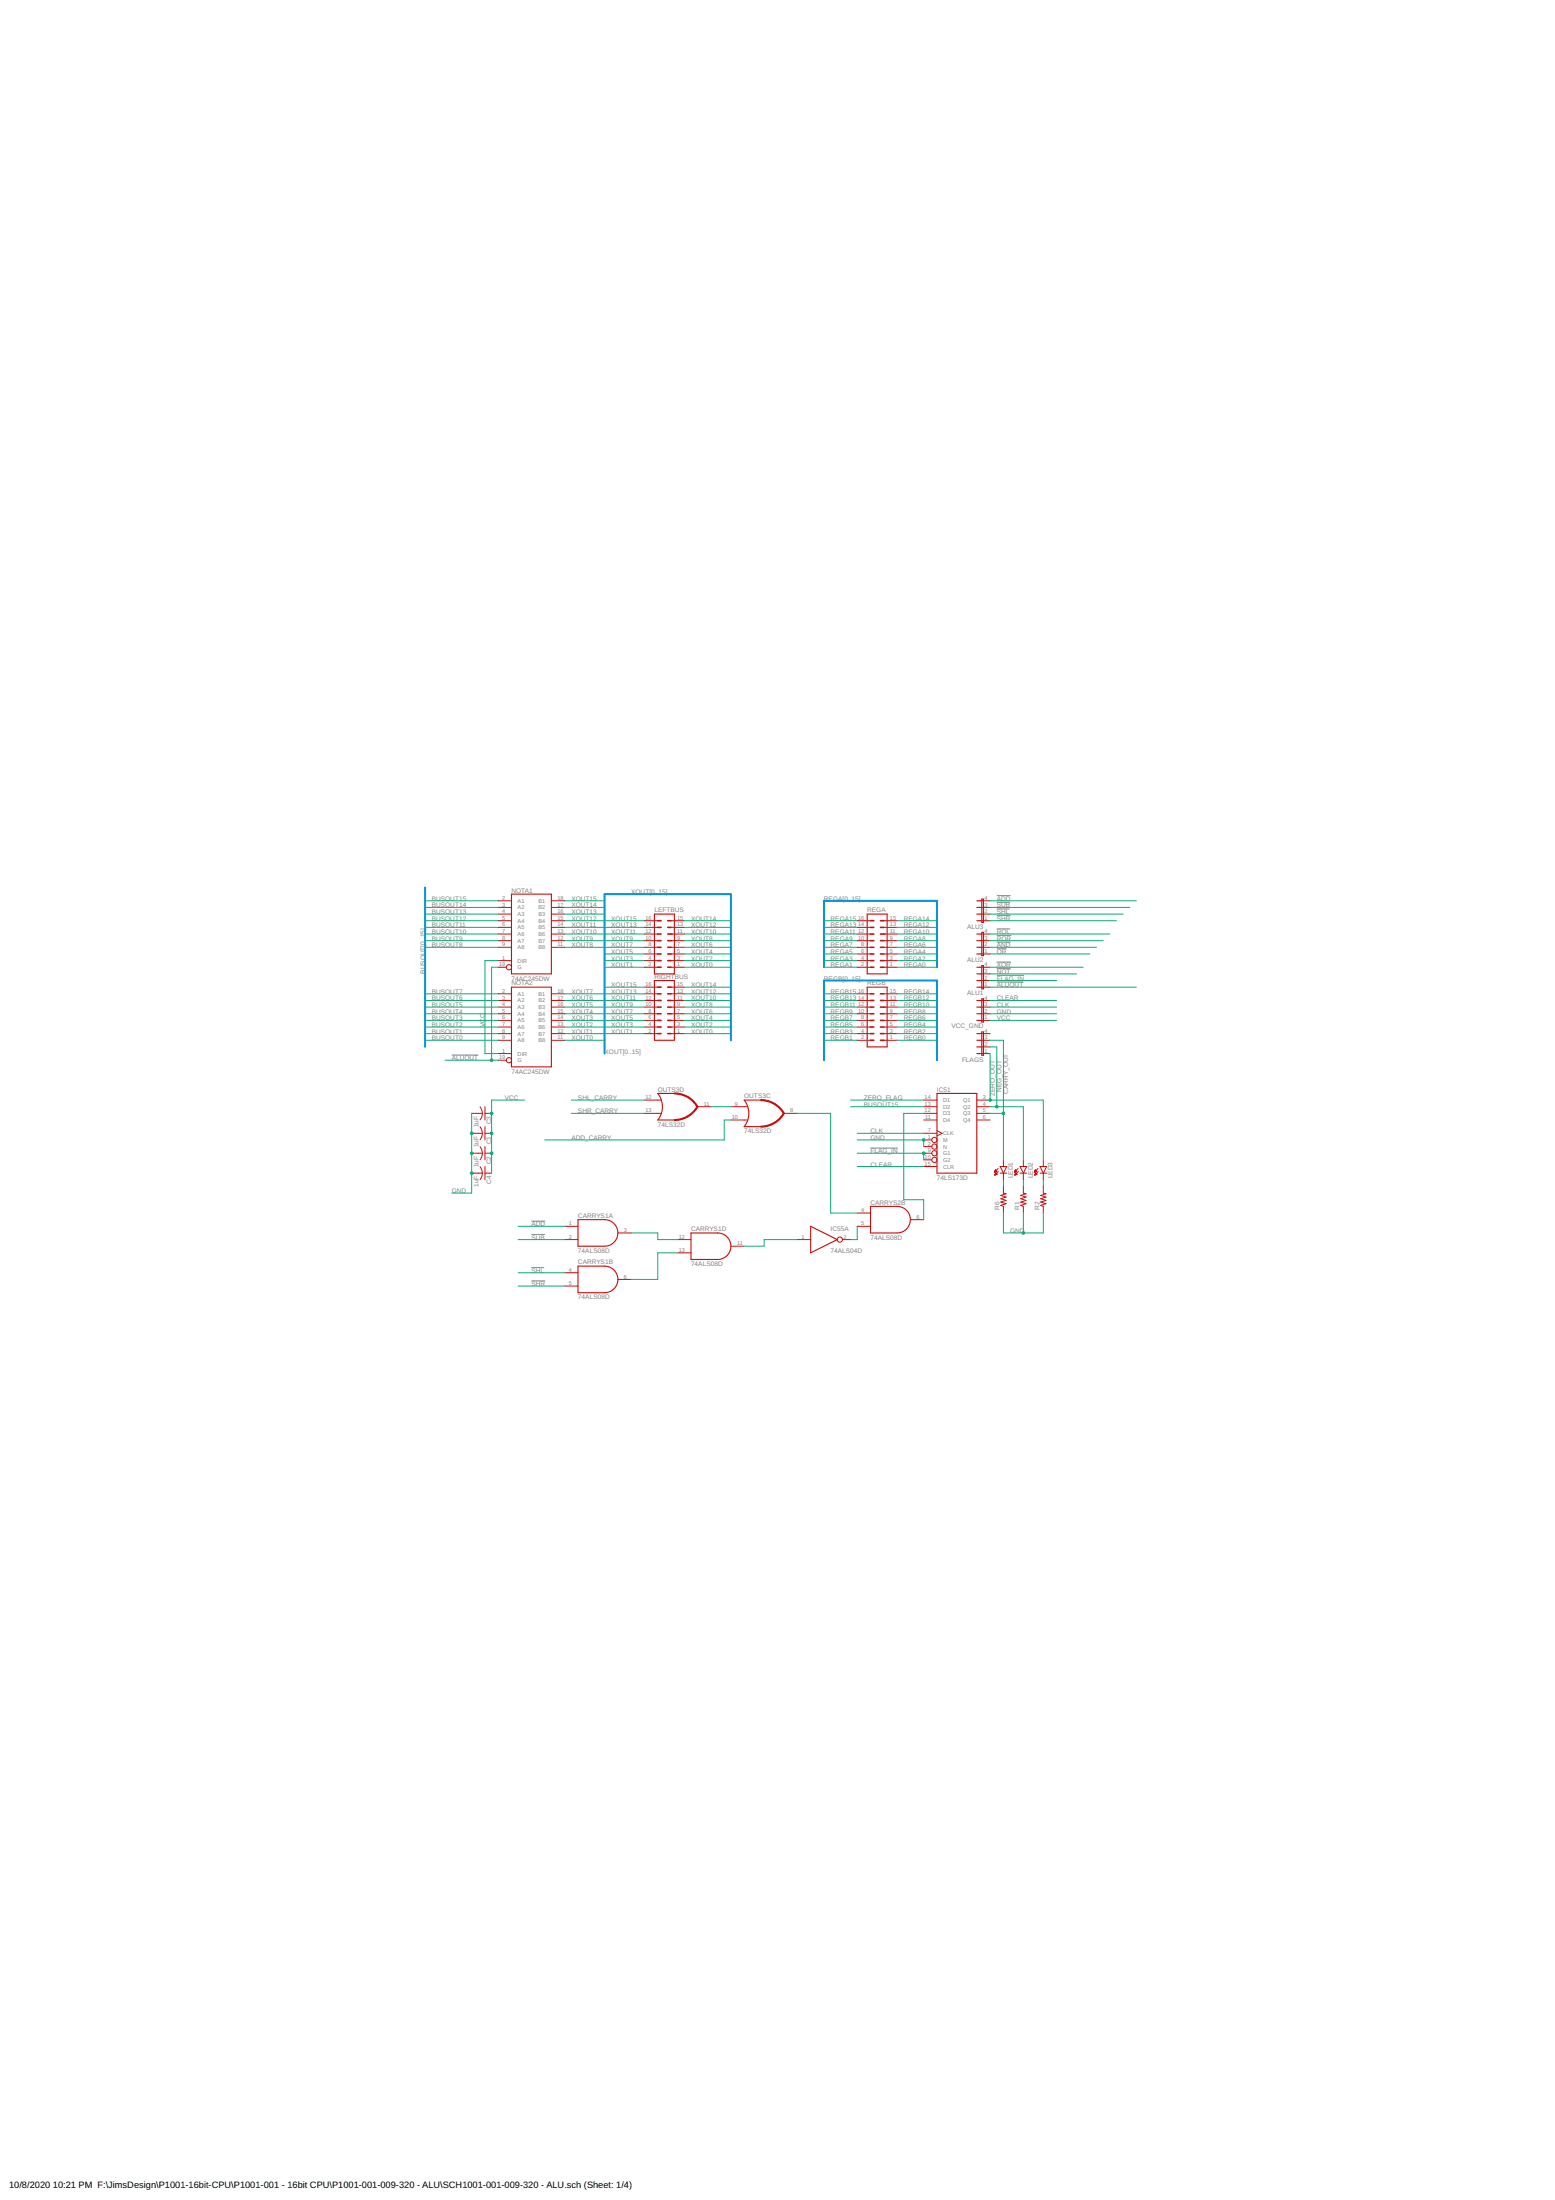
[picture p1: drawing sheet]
<svg xmlns="http://www.w3.org/2000/svg" width="594mm" height="841mm" viewBox="0 0 594 841" stroke-linecap="round" stroke-linejoin="round" font-family="sans-serif">
<g fill="none" stroke="#808080" stroke-width=".38">
<path d="M380.8 342.4h5.3M380.8 344.9h5.2M380.8 347.5h4.9M380.8 350h5.3M380.8 355.1h5.2M380.8 357.6h5.6M380.8 360.2h5.3M380.8 362.7h3.8M380.8 367.8h5.4M380.8 370.3h5.3M380.8 372.9h10.4M380.8 375.4h10.2"/>
<path d="M172.6 403.3h10.1M332.6 438.9h10.4M203 466.8h5.3M203 471.9h5.2M203 484.6h4.9M203 489.7h5.3"/>
</g>
<g fill="none" stroke="#c90d0c" stroke-width=".42">
<path d="M195.4 341.8h15.3v30.5h-15.3zM250 349.4h7.6v22.9h-7.6zM331.3 349.4h7.6v22.9h-7.6zM373.2 349.4h1.3M373.2 346.9h1.3M373.2 352h1.3M373.2 344.4h1.3M373.2 359.6h1.3M373.2 357.1h1.3M375.1 343.7h.6v8.9h-.6zM375.1 356.4h.6v8.9h-.6zM195.4 377.4h15.3v30.4h-15.3z"/>
<path d="M250 374.8h7.6v22.9h-7.6zM331.3 377.4h7.6v22.8h-7.6zM373.2 372.3h1.3M373.2 374.8h1.3M373.2 377.4h1.3M373.2 362.1h1.3M373.2 364.7h1.3M373.2 369.8h1.3M375.1 369.1h.6v8.9h-.6zM373.2 397.7h1.3M373.2 385h1.3M373.2 387.5h1.3"/>
<path d="M373.2 390.1h1.3M373.2 382.5h1.3M373.2 395.1h1.3M375.1 381.8h.6v8.9h-.6zM375.1 394.5h.6v8.9h-.6zM257.6 418h-6.3a8.1 8.1 0 0 1 0 10.2h6.3M358 418h15.2v30.5h-15.2zM373.2 400.2h1.3M373.2 402.8h1.3M290.7 420.5h-6.4a8.1 8.1 0 0 1 0 10.2h6.4M220.8 466.3h10.2a5.1 5.1 0 0 1 5.1 5 5.1 5.1 0 0 1-5.1 5.1h-10.2zM264 471.3h10.2a5.1 5.1 0 0 1 5 5.1 5.1 5.1 0 0 1-5 5.1h-10.2z"/>
<path d="M309.7 468.8l10.2 5.1-10.2 5zM332.6 461.2h10.1a5.1 5.1 0 0 1 5.1 5.1 5.1 5.1 0 0 1-5.1 5h-10.1zM220.8 484h10.2a5.1 5.1 0 0 1 5.1 5.1 5.1 5.1 0 0 1-5.1 5.1h-10.2z"/>
</g>
<g fill="none" stroke="#c90d0c" stroke-width=".38">
<path d="M190.4 357.1h5M190.4 359.6h5M190.4 354.5h5M190.4 352h5M190.4 346.9h5M190.4 349.4h5M190.4 344.4h5M210.7 357.1h5M210.7 359.6h5M210.7 354.5h5M210.7 352h5M210.7 346.9h5"/>
<path d="M210.7 349.4h5M210.7 344.4h5M246.2 357.1h5.1M246.2 359.6h5.1M246.2 354.5h5.1M246.2 352h5.1M256.4 357.1h5.1M256.4 359.6h5.1M256.4 354.5h5.1M256.4 352h5.1M327.5 357.1h5.1M327.5 359.6h5.1"/>
<path d="M327.5 354.5h5.1M327.5 352h5.1M337.7 357.1h5M337.7 359.6h5M337.7 354.5h5M337.7 352h5M374.5 357.1h3.8M374.5 359.6h3.8M374.5 352h3.8M374.5 346.9h3.8M374.5 349.4h3.8M374.5 344.4h3.8"/>
<path d="M190.4 369.8h3M190.4 367.2h5M190.4 362.1h5M190.4 379.9h5M210.7 362.1h5M210.7 379.9h5M246.2 369.8h5.1M246.2 367.2h5.1M246.2 364.7h5.1M246.2 362.1h5.1M246.2 379.9h5.1M246.2 377.4h5.1"/>
<path d="M256.4 369.8h5.1M256.4 367.2h5.1M256.4 364.7h5.1M256.4 362.1h5.1M256.4 379.9h5.1M256.4 377.4h5.1M327.5 369.8h5.1M327.5 367.2h5.1M327.5 364.7h5.1M327.5 362.1h5.1M327.5 379.9h5.1M337.7 369.8h5"/>
<path d="M337.7 367.2h5M337.7 364.7h5M337.7 362.1h5M337.7 379.9h5M374.5 369.8h3.8M374.5 364.7h3.8M374.5 362.1h3.8M374.5 377.4h3.8M374.5 372.3h3.8M374.5 374.8h3.8M190.4 382.5h5M190.4 395.1h5"/>
<path d="M190.4 392.6h5M190.4 390.1h5M190.4 387.5h5M190.4 385h5M190.4 397.7h5M210.7 382.5h5M210.7 395.1h5M210.7 392.6h5M210.7 390.1h5M210.7 387.5h5M210.7 385h5M210.7 397.7h5"/>
<path d="M246.2 382.5h5.1M246.2 395.1h5.1M246.2 392.6h5.1M246.2 390.1h5.1M246.2 387.5h5.1M246.2 385h5.1M256.4 382.5h5.1M256.4 395.1h5.1M256.4 392.6h5.1M256.4 390.1h5.1M256.4 387.5h5.1M256.4 385h5.1"/>
<path d="M327.5 382.5h5.1M327.5 395.1h5.1M327.5 392.6h5.1M327.5 390.1h5.1M327.5 387.5h5.1M327.5 385h5.1M327.5 397.7h5.1M337.7 382.5h5M337.7 395.1h5M337.7 392.6h5M337.7 390.1h5M337.7 387.5h5"/>
<path d="M337.7 385h5M337.7 397.7h5M374.5 382.5h3.8M374.5 395.1h3.8M374.5 390.1h3.8M374.5 387.5h3.8M374.5 385h3.8M374.5 397.7h3.8M190.4 402.8h5M190.4 405.3h3M374.5 400.2h3.8M374.5 402.8h3.8"/>
<path d="M180.2 425.6h4.1M180.2 433.2h4.1M183.4 423.2l.5 .9 .4 1.5M183.4 430.8l.7 1.4 .2 1M183.4 438.4l.7 1.4 .2 1.1M184.3 425.6l-.2 1.1-.7 1.4M184.3 433.2l-.2 1.1-.7 1.4M185.3 425.6h2.5M185.3 433.2h2.5M185.3 423.1v5.1M185.3 430.7v5.1M185.3 438.3v5.1"/>
<path d="M246.2 420.5h6.4M246.2 425.6h6.4M266.5 423.1h5.1M279.2 423.1h6.4M279.2 428.2h6.4M299.6 425.6h5M352.9 435.8h3.1M352.9 438.3h3.1M352.9 420.5h5.1M352.9 423.1h5.1M352.9 425.6h5.1M352.9 428.2h5.1"/>
<path d="M352.9 433.2h5.1M358 432.2l1.9 1-1.9 1M373.2 420.5h5.1M373.2 423.1h5.1M373.2 425.6h5.1M373.2 428.2h5.1M180.2 440.9h4.1M180.2 448.5h4.1M183.4 446l.7 1.4 .2 1.1M184.3 440.9l-.2 1-.7 1.4M184.3 448.5l-.2 1-.7 1.5M185.3 440.9h2.5"/>
<path d="M185.3 448.5h2.5M185.3 445.9v5.1M352.9 440.9h3.1M352.9 443.4h3.1M352.9 445.9h5.1M380 448h.1M380 447.9h.3M380 447.8h.6M380.1 447.7h.7M380.1 449.1h.2M380.2 447.5h.5M380.2 449h.4"/>
<path d="M380.2 447.4h.3M380.2 448.9h.7M380.3 447.3h.1M380.3 448.8h.6M380.3 447.2l.5 .5-.9 .4zM380.3 448.6h.4M380.4 448.5h.2M380.4 448.4h.1M380.9 448.9l-.5-.5-.4 .8M380.9 448.9l-.9 .3M381.3 446.7l-1.4 1.4M381.4 447.8l-1.4 1.4"/>
<path d="M382.1 445.9h2.5l-1.3 2.6zM382.1 448.5h2.5M383.3 453.6v2.5l1.1 .3-2.1 .6 2.1 .6-2.1 .7 2.1 .6-2.1 .6 2.1 .7-2.1 .6 1 .4v2.5M383.3 443.4v2.5M383.3 448.5v2.5M387.6 448h.1M387.6 447.9h.4M387.7 447.8h.5M387.7 447.7h.7M387.7 449.1h.2M387.8 447.5h.5M387.8 449h.4"/>
<path d="M387.8 447.4h.4M387.8 448.9h.7M387.9 447.3h.1M387.9 448.8h.6M387.9 448.6h.4M387.9 447.2l.5 .5-.9 .4zM388 448.5h.2M388 448.4h.1M388.6 448.9l-.6-.5-.3 .8M388.6 448.9l-.9 .3M388.9 446.7l-1.4 1.4M389.1 447.8l-1.4 1.4"/>
<path d="M389.7 445.9h2.5l-1.2 2.6zM389.7 448.5h2.5M391 453.6v2.5l1 .3-2 .6 2 .6-2 .7 2 .6-2 .6 2 .7-2 .6 1 .4v2.5M391 443.4v2.5M391 448.5v2.5M395.2 448h.1M395.2 447.9h.4M395.3 447.8h.6M395.4 447.7h.6M395.4 449.1h.2M395.4 447.5h.5M395.4 449h.4"/>
<path d="M395.5 447.4h.3M395.5 448.9h.6M395.5 447.3h.2M395.5 448.8h.6M395.5 448.6h.5M395.5 447.2l.5 .5-.8 .4zM395.6 448.5h.3M395.6 448.4h.1M395.7 448.4l.5 .5-.9 .3zM396.6 446.7l-1.4 1.4M396.7 447.8l-1.4 1.4M397.3 445.9h2.6l-1.3 2.6z"/>
<path d="M397.3 448.5h2.6M398.6 453.6v2.5l1 .3-2 .6 2 .6-2 .7 2 .6-2 .6 2 .7-2 .6 1 .4v2.5M398.6 443.4v2.5M398.6 448.5v2.5M215.7 468.8h5.1M215.7 473.9h5.1M236.1 471.3h5M258.9 473.9h5.1M258.9 478.9h5.1M279.2 476.4h5.1M304.6 473.9h5.1M321.8 473.9h3.2"/>
<path d="M327.5 468.8h5.1M327.5 463.7h5.1M347.8 466.3h5.1M215.7 486.6h5.1M215.7 491.6h5.1M236.1 489.1h5"/>
<circle cx="194.4" cy="369.8" r=".99"/>
<circle cx="194.4" cy="405.3" r=".99"/>
<circle cx="357" cy="435.8" r=".99"/>
<circle cx="357" cy="438.3" r=".99"/>
<circle cx="357" cy="443.4" r=".99"/>
<circle cx="357" cy="440.9" r=".99"/>
<circle cx="320.9" cy="473.9" r=".99"/>
</g>
<g fill="none" stroke="#c90d0c" stroke-width=".61">
<path d="M251.3 359.6h1.3M251.3 357.1h1.3M251.3 354.5h1.3M251.3 352h1.3M255.1 359.6h1.3M255.1 357.1h1.3M255.1 354.5h1.3M255.1 352h1.3M332.6 359.6h1.2M332.6 357.1h1.2M332.6 354.5h1.2M332.6 352h1.2"/>
<path d="M336.4 359.6h1.3M336.4 357.1h1.3M336.4 354.5h1.3M336.4 352h1.3M251.3 362.1h1.3M251.3 364.7h1.3M251.3 367.2h1.3M251.3 369.8h1.3M251.3 379.9h1.3M251.3 377.4h1.3M255.1 362.1h1.3M255.1 364.7h1.3"/>
<path d="M255.1 367.2h1.3M255.1 369.8h1.3M255.1 379.9h1.3M255.1 377.4h1.3M332.6 362.1h1.2M332.6 364.7h1.2M332.6 367.2h1.2M332.6 369.8h1.2M332.6 379.9h1.2M336.4 362.1h1.3M336.4 364.7h1.3M336.4 367.2h1.3"/>
<path d="M336.4 369.8h1.3M336.4 379.9h1.3M251.3 385h1.3M251.3 387.5h1.3M251.3 390.1h1.3M251.3 392.6h1.3M251.3 395.1h1.3M251.3 382.5h1.3M255.1 385h1.3M255.1 387.5h1.3M255.1 390.1h1.3M255.1 392.6h1.3"/>
<path d="M255.1 395.1h1.3M255.1 382.5h1.3M332.6 385h1.2M332.6 387.5h1.2M332.6 390.1h1.2M332.6 392.6h1.2M332.6 395.1h1.2M332.6 382.5h1.2M332.6 397.7h1.2M336.4 385h1.3M336.4 387.5h1.3M336.4 390.1h1.3"/>
<path d="M336.4 392.6h1.3M336.4 395.1h1.3M336.4 382.5h1.3M336.4 397.7h1.3"/>
</g>
<g fill="#c90d0c" stroke="#c90d0c" stroke-width=".38">
<path d="M290.7 430.5a10 10 0 0 0 8.6-5l.4 .2a10.2 10.2 0 0 1-9 5.2z" fill-rule="evenodd"/>
<path d="M290.7 420.3a10.3 10.3 0 0 1 9 5.3l-.4 .2a10 10 0 0 0-8.6-5z" fill-rule="evenodd"/>
<path d="M257.7 427.9a9.9 9.9 0 0 0 8.6-5l.3 .2a10.2 10.2 0 0 1-8.9 5.2z" fill-rule="evenodd"/>
<path d="M257.7 417.8a10.3 10.3 0 0 1 8.9 5.2l-.3 .2a9.9 9.9 0 0 0-8.6-5z" fill-rule="evenodd"/>
</g>
<path d="M162.4 339.3v60.9M314.8 369.8v-25.4h43.2v25.4M279.2 397.7v-55.9h-48.2v61M314.8 405.3v-30.5h43.2v30.5" fill="none" stroke="#0696d7" stroke-width=".76"/>
<g fill="none" stroke="#0dab76" stroke-width=".38">
<path d="M162.4 359.6h28M162.4 357.1h28M162.4 354.5h28M162.4 352h28M162.4 344.4h28M162.4 346.9h28M162.4 349.4h28M215.7 359.6h30.5M215.7 357.1h30.5M215.7 354.5h30.5M215.7 352h30.5M215.7 344.4h15.3"/>
<path d="M215.7 346.9h15.3M215.7 349.4h15.3M261.5 359.6h17.7M261.5 357.1h17.7M261.5 354.5h17.7M261.5 352h17.7M314.8 359.6h12.7M314.8 357.1h12.7M314.8 354.5h12.7M314.8 352h12.7M342.7 359.6h15.3M342.7 357.1h15.3"/>
<path d="M342.7 354.5h15.3M342.7 352h15.3M378.3 359.6h43.1M378.3 357.1h45.7M378.3 352h48.2M378.3 344.4h55.8M378.3 346.9h53.3M378.3 349.4h50.8M162.4 362.1h28M162.4 379.9h28M190.4 369.8h-2.6v35.5M190.4 367.2h-5.1v35.6h5.1"/>
<path d="M215.7 362.1h30.5M215.7 379.9h30.5M231 369.8h15.2M231 367.2h15.2M231 364.7h15.2M231 377.4h15.2M261.5 369.8h17.7M261.5 367.2h17.7M261.5 364.7h17.7M261.5 362.1h17.7M261.5 379.9h17.7M261.5 377.4h17.7"/>
<path d="M314.8 369.8h12.7M314.8 367.2h12.7M314.8 364.7h12.7M314.8 362.1h12.7M314.8 379.9h12.7M342.7 369.8h15.3M342.7 367.2h15.3M342.7 364.7h15.3M342.7 362.1h15.3M342.7 379.9h15.3M378.3 369.8h35.5M378.3 364.7h38.1"/>
<path d="M378.3 362.1h40.6M378.3 372.3h33M378.3 374.8h25.4M378.3 377.4h55.8M162.4 397.7h28M162.4 395.1h28M162.4 392.6h28M162.4 390.1h28M162.4 387.5h28M162.4 385h28M162.4 382.5h28M215.7 397.7h15.3"/>
<path d="M215.7 395.1h30.5M215.7 392.6h30.5M215.7 390.1h30.5M215.7 387.5h30.5M215.7 385h30.5M215.7 382.5h30.5M261.5 395.1h17.7M261.5 392.6h17.7M261.5 390.1h17.7M261.5 387.5h17.7M261.5 385h17.7M261.5 382.5h17.7"/>
<path d="M314.8 397.7h12.7M314.8 395.1h12.7M314.8 392.6h12.7M314.8 390.1h12.7M314.8 387.5h12.7M314.8 385h12.7M314.8 382.5h12.7M342.7 397.7h15.3M342.7 395.1h15.3M342.7 392.6h15.3M342.7 390.1h15.3M342.7 387.5h15.3"/>
<path d="M342.7 385h15.3M342.7 382.5h15.3M378.3 397.7h5v45.7M378.3 390.1h25.4M378.3 387.5h25.4M378.3 385h25.4M378.3 382.5h25.4M170 405.3h20.4M378.3 402.8v17.7h20.3v22.9M378.3 400.2h2.5v22.9M180.2 425.6v30.5h-7.6M200.5 420.5h-12.7v28"/>
<path d="M218.3 420.5h27.9M218.3 425.6h27.9M271.6 423.1h7.6M279.2 428.2h-2.5v7.6h-68.6M304.6 425.6h12.7v38.1h10.2M325 423.1h27.9M325 420.5h27.9M327.5 435.8h25.4v2.5M327.5 433.2h25.4M352.9 425.6h-7.6v33h7.6v7.7M378.3 423.1h12.7v20.3M378.3 425.6h5"/>
<path d="M327.5 440.9h25.4v2.5M327.5 445.9h25.4M383.3 451v2.6M391 451v2.6M398.6 451v2.6M198 468.8h17.7M198 473.9h17.7M241.1 471.3h10.2v2.6h7.6M258.9 478.9h-7.6v10.2h-10.2M304.6 473.9h-12.7v2.5h-7.6M327.5 468.8v5.1h-2.5M383.3 463.7v7.6h15.3v-7.6"/>
<path d="M391 463.7v7.6M198 486.6h17.7M198 491.6h17.7"/>
</g>
<g fill="#0dab76" stroke="#0dab76" stroke-width=".38">
<circle cx="187.8" cy="425.6" r=".51"/>
<circle cx="187.8" cy="433.2" r=".51"/>
<circle cx="187.8" cy="440.9" r=".51"/>
<circle cx="352.9" cy="435.8" r=".51"/>
<circle cx="391" cy="471.3" r=".51"/>
<circle cx="180.2" cy="433.2" r=".51"/>
<circle cx="180.2" cy="440.9" r=".51"/>
<circle cx="180.2" cy="448.5" r=".51"/>
<circle cx="352.9" cy="440.9" r=".51"/>
<circle cx="378.3" cy="420.5" r=".51"/>
<circle cx="380.8" cy="423.1" r=".51"/>
<circle cx="383.3" cy="425.6" r=".51"/>
<circle cx="187.8" cy="405.3" r=".51"/>
</g>
<g font-size="3.5">
<text x="3.5" y="836.5">10/8/2020</text>
<text x="20.2" y="836.5">10:21 PM F:\JimsDesign\P1001-16bit-CPU\P1001-001 - 16bit CPU\P1001-001-009-320 - ALU\SCH1001-001-009-320 - ALU.sch (Sheet: 1/4)</text>
</g>
<g font-size="2.5" fill="#808080">
<text x="195.4" y="341.2">NOTA1</text>
<text x="241.1" y="341.8">XOUT[0..15]</text>
<text x="164.9" y="344.4">BUSOUT15</text>
<text x="164.9" y="346.9">BUSOUT14</text>
<text x="218.3" y="346.9">XOUT14</text>
<text x="218.3" y="344.4">XOUT15</text>
<text x="314.8" y="344.4">REGA[0..15]</text>
<text x="380.8" y="344.4">ADD</text>
<text x="380.8" y="346.9">SUB</text>
<text x="164.9" y="352">BUSOUT12</text>
<text x="164.9" y="349.4">BUSOUT13</text>
<text x="218.3" y="352">XOUT12</text>
<text x="218.3" y="349.4">XOUT13</text>
<text x="233.5" y="352">XOUT15</text>
<text x="250" y="348.7">LEFTBUS</text>
<text x="264" y="352">XOUT14</text>
<text x="317.3" y="352">REGA15</text>
<text x="331.3" y="348.7">REGA</text>
<text x="345.3" y="352">REGA14</text>
<text x="380.8" y="349.4">SHL</text>
<text x="380.8" y="352">SHR</text>
<text x="164.9" y="359.6">BUSOUT9</text>
<text x="164.9" y="357.1">BUSOUT10</text>
<text x="164.9" y="354.5">BUSOUT11</text>
<text x="218.3" y="357.1">XOUT10</text>
<text x="218.3" y="359.6">XOUT9</text>
<text x="218.3" y="354.5">XOUT11</text>
<text x="233.5" y="359.6">XOUT9</text>
<text x="233.5" y="357.1">XOUT11</text>
<text x="233.5" y="354.5">XOUT13</text>
<text x="264" y="359.6">XOUT8</text>
<text x="264" y="357.1">XOUT10</text>
<text x="264" y="354.5">XOUT12</text>
<text x="317.3" y="359.6">REGA9</text>
<text x="317.3" y="357.1">REGA11</text>
<text x="317.3" y="354.5">REGA13</text>
<text x="345.3" y="359.6">REGA8</text>
<text x="345.3" y="357.1">REGA10</text>
<text x="345.3" y="354.5">REGA12</text>
<text x="369.5" y="355">ALU3</text>
<text x="380.8" y="357.1">ROL</text>
<text x="380.8" y="359.6">ROR</text>
<text x="164.9" y="362.1">BUSOUT8</text>
<text x="218.3" y="362.1">XOUT8</text>
<text x="233.5" y="364.7">XOUT5</text>
<text x="233.5" y="362.1">XOUT7</text>
<text x="264" y="364.7">XOUT4</text>
<text x="264" y="362.1">XOUT6</text>
<text x="317.3" y="364.7">REGA5</text>
<text x="317.3" y="362.1">REGA7</text>
<text x="345.3" y="364.7">REGA4</text>
<text x="345.3" y="362.1">REGA6</text>
<text x="380.8" y="362.1">AND</text>
<text x="380.8" y="364.7">OR</text>
<text x="233.5" y="369.8">XOUT1</text>
<text x="233.5" y="367.2">XOUT3</text>
<text x="264" y="369.8">XOUT0</text>
<text x="264" y="367.2">XOUT2</text>
<text x="317.3" y="369.8">REGA1</text>
<text x="317.3" y="367.2">REGA3</text>
<text x="345.3" y="369.8">REGA0</text>
<text x="345.3" y="367.2">REGA2</text>
<text x="369.5" y="367.7">ALU2</text>
<text x="380.8" y="369.8">XOR</text>
<text x="162.4" y="372.3" transform="rotate(-90 162.4 372.3)">BUSOUT[0..15]</text>
<text x="195.4" y="374.8">74AC245DW</text>
<text x="195.4" y="376.7">NOTA2</text>
<text x="233.5" y="377.4">XOUT15</text>
<text x="250" y="374.1">RIGHTBUS</text>
<text x="264" y="377.4">XOUT14</text>
<text x="314.8" y="374.8">REGB[0..15]</text>
<text x="331.3" y="376.6">REGB</text>
<text x="380.8" y="372.3">NOT</text>
<text x="380.8" y="374.8">FLAG_IN</text>
<text x="380.8" y="377.4">ALUOUT</text>
<text x="164.9" y="382.5">BUSOUT6</text>
<text x="164.9" y="379.9">BUSOUT7</text>
<text x="218.3" y="382.5">XOUT6</text>
<text x="218.3" y="379.9">XOUT7</text>
<text x="233.5" y="382.5">XOUT11</text>
<text x="233.5" y="379.9">XOUT13</text>
<text x="264" y="382.5">XOUT10</text>
<text x="264" y="379.9">XOUT12</text>
<text x="317.3" y="382.5">REGB13</text>
<text x="317.3" y="379.9">REGB15</text>
<text x="345.3" y="382.5">REGB12</text>
<text x="345.3" y="379.9">REGB14</text>
<text x="369.5" y="380.4">ALU1</text>
<text x="380.8" y="382.5">CLEAR</text>
<text x="164.9" y="387.5">BUSOUT4</text>
<text x="164.9" y="385">BUSOUT5</text>
<text x="218.3" y="387.5">XOUT4</text>
<text x="218.3" y="385">XOUT5</text>
<text x="233.5" y="387.5">XOUT7</text>
<text x="233.5" y="385">XOUT9</text>
<text x="264" y="387.5">XOUT6</text>
<text x="264" y="385">XOUT8</text>
<text x="317.3" y="387.5">REGB9</text>
<text x="317.3" y="385">REGB11</text>
<text x="345.3" y="387.5">REGB8</text>
<text x="345.3" y="385">REGB10</text>
<text x="380.8" y="387.5">GND</text>
<text x="380.8" y="385">CLK</text>
<text x="164.9" y="395.1">BUSOUT1</text>
<text x="164.9" y="392.6">BUSOUT2</text>
<text x="164.9" y="390.1">BUSOUT3</text>
<text x="185.3" y="392.6" transform="rotate(-90 185.3 392.6)">VCC</text>
<text x="218.3" y="392.6">XOUT2</text>
<text x="218.3" y="395.1">XOUT1</text>
<text x="218.3" y="390.1">XOUT3</text>
<text x="233.5" y="395.1">XOUT1</text>
<text x="233.5" y="392.6">XOUT3</text>
<text x="233.5" y="390.1">XOUT5</text>
<text x="264" y="395.1">XOUT0</text>
<text x="264" y="392.6">XOUT2</text>
<text x="264" y="390.1">XOUT4</text>
<text x="317.3" y="395.1">REGB3</text>
<text x="317.3" y="392.6">REGB5</text>
<text x="317.3" y="390.1">REGB7</text>
<text x="345.3" y="395.1">REGB2</text>
<text x="345.3" y="392.6">REGB4</text>
<text x="345.3" y="390.1">REGB6</text>
<text x="363.5" y="393.1">VCC_GND</text>
<text x="380.8" y="390.1">VCC</text>
<text x="164.9" y="397.7">BUSOUT0</text>
<text x="218.3" y="397.7">XOUT0</text>
<text x="317.3" y="397.7">REGB1</text>
<text x="345.3" y="397.7">REGB0</text>
<text x="172.6" y="405.3">ALUOUT</text>
<text x="231" y="402.8">XOUT[0..15]</text>
<text x="367.5" y="405.8">FLAGS</text>
<text x="195.4" y="410.4">74AC245DW</text>
<text x="251.3" y="417.4">OUTS3D</text>
<text x="284.3" y="419.9">OUTS3C</text>
<text x="358" y="417.4">IC51</text>
<text x="380.1" y="418.9" transform="rotate(-90 380.1 418.9)">ZERO_OUT</text>
<text x="382.6" y="417.4" transform="rotate(-90 382.6 417.4)">NEG_OUT</text>
<text x="385.1" y="418.1" transform="rotate(-90 385.1 418.1)">CARRY_OUT</text>
<text x="192.9" y="420.5">VCC</text>
<text x="220.8" y="420.5">SHL_CARRY</text>
<text x="220.8" y="425.6">SHR_CARRY</text>
<text x="330" y="423.1">BUSOUT15</text>
<text x="330" y="420.5">ZERO_FLAG</text>
<text x="182.8" y="431" transform="rotate(-90 182.8 431)">1uF</text>
<text x="187.7" y="429.8" transform="rotate(-90 187.7 429.8)">C3</text>
<text x="251.3" y="430.7">74LS32D</text>
<text x="187.7" y="437.5" transform="rotate(-90 187.7 437.5)">C1</text>
<text x="218.3" y="435.8">ADD_CARRY</text>
<text x="284.3" y="433.2">74LS32D</text>
<text x="332.6" y="435.8">GND</text>
<text x="332.6" y="433.2">CLK</text>
<text x="182.8" y="438.6" transform="rotate(-90 182.8 438.6)">1uF</text>
<text x="332.6" y="440.9">FLAG_IN</text>
<text x="182.8" y="446.2" transform="rotate(-90 182.8 446.2)">1uF</text>
<text x="187.7" y="445.1" transform="rotate(-90 187.7 445.1)">C2</text>
<text x="332.6" y="445.9">CLEAR</text>
<text x="182.8" y="453.8" transform="rotate(-90 182.8 453.8)">1uF</text>
<text x="187.7" y="452.7" transform="rotate(-90 187.7 452.7)">C4</text>
<text x="358" y="451">74LS173D</text>
<text x="386.9" y="450.5" transform="rotate(-90 386.9 450.5)">LED1</text>
<text x="394.5" y="450.5" transform="rotate(-90 394.5 450.5)">LED2</text>
<text x="402.2" y="450.5" transform="rotate(-90 402.2 450.5)">LED3</text>
<text x="172.6" y="456.1">GND</text>
<text x="332.6" y="460.5">CARRYS2B</text>
<text x="220.8" y="465.6">CARRYS1A</text>
<text x="381.9" y="462.4" transform="rotate(-90 381.9 462.4)">R6</text>
<text x="389.5" y="462.4" transform="rotate(-90 389.5 462.4)">R1</text>
<text x="397.1" y="462.4" transform="rotate(-90 397.1 462.4)">R2</text>
<text x="203" y="468.8">ADD</text>
<text x="203" y="473.9">SUB</text>
<text x="264" y="470.7">CARRYS1D</text>
<text x="317.3" y="470.7">IC55A</text>
<text x="332.6" y="473.9">74ALS08D</text>
<text x="385.9" y="471.3">GND</text>
<text x="220.8" y="478.9">74ALS08D</text>
<text x="317.3" y="478.9">74ALS04D</text>
<text x="220.8" y="483.4">CARRYS1B</text>
<text x="264" y="484">74ALS08D</text>
<text x="203" y="486.6">SHL</text>
<text x="203" y="491.6">SHR</text>
<text x="220.8" y="496.7">74ALS08D</text>
</g>
<g font-size="2.1" fill="#808080">
<text x="191.9" y="344">2</text>
<text x="191.9" y="346.5">3</text>
<text x="197.8" y="345.1">A1</text>
<text x="197.8" y="347.7">A2</text>
<text x="205.7" y="347.7">B2</text>
<text x="205.7" y="345.1">B1</text>
<text x="213" y="346.5">17</text>
<text x="213" y="344">18</text>
<text x="376.1" y="346.5">3</text>
<text x="376.1" y="344">4</text>
<text x="191.9" y="349.1">4</text>
<text x="191.9" y="351.6">5</text>
<text x="197.8" y="350.2">A3</text>
<text x="197.8" y="352.7">A4</text>
<text x="205.7" y="352.7">B4</text>
<text x="205.7" y="350.2">B3</text>
<text x="213" y="351.6">15</text>
<text x="213" y="349.1">16</text>
<text x="246.6" y="351.6">16</text>
<text x="258.7" y="351.6">15</text>
<text x="327.9" y="351.6">16</text>
<text x="340" y="351.6">15</text>
<text x="376.1" y="351.6">1</text>
<text x="376.1" y="349.1">2</text>
<text x="191.9" y="354.2">6</text>
<text x="191.9" y="356.7">7</text>
<text x="191.9" y="359.2">8</text>
<text x="197.8" y="355.3">A5</text>
<text x="197.8" y="357.8">A6</text>
<text x="205.7" y="357.8">B6</text>
<text x="205.7" y="355.3">B5</text>
<text x="213" y="359.2">12</text>
<text x="213" y="356.7">13</text>
<text x="213" y="354.2">14</text>
<text x="246.6" y="359.2">10</text>
<text x="246.6" y="356.7">12</text>
<text x="246.6" y="354.2">14</text>
<text x="258.7" y="359.2">9</text>
<text x="258.7" y="356.7">11</text>
<text x="258.7" y="354.2">13</text>
<text x="327.9" y="359.2">10</text>
<text x="327.9" y="356.7">12</text>
<text x="327.9" y="354.2">14</text>
<text x="340" y="359.2">9</text>
<text x="340" y="356.7">11</text>
<text x="340" y="354.2">13</text>
<text x="376.1" y="359.2">3</text>
<text x="376.1" y="356.7">4</text>
<text x="191.9" y="361.8">9</text>
<text x="197.8" y="360.4">A7</text>
<text x="197.8" y="362.9">A8</text>
<text x="205.7" y="362.9">B8</text>
<text x="205.7" y="360.4">B7</text>
<text x="213" y="361.8">11</text>
<text x="247.8" y="364.3">6</text>
<text x="247.8" y="361.8">8</text>
<text x="258.7" y="364.3">5</text>
<text x="258.7" y="361.8">7</text>
<text x="329" y="364.3">6</text>
<text x="329" y="361.8">8</text>
<text x="340" y="364.3">5</text>
<text x="340" y="361.8">7</text>
<text x="376.1" y="364.3">1</text>
<text x="376.1" y="361.8">2</text>
<text x="190.7" y="369.4">19</text>
<text x="191.9" y="366.9">1</text>
<text x="197.8" y="368">DIR</text>
<text x="197.8" y="370.5">G</text>
<text x="247.8" y="369.4">2</text>
<text x="247.8" y="366.9">4</text>
<text x="258.7" y="369.4">1</text>
<text x="258.7" y="366.9">3</text>
<text x="329" y="369.4">2</text>
<text x="329" y="366.9">4</text>
<text x="340" y="369.4">1</text>
<text x="340" y="366.9">3</text>
<text x="376.1" y="371.9">3</text>
<text x="376.1" y="369.4">4</text>
<text x="246.6" y="377">16</text>
<text x="258.7" y="377">15</text>
<text x="376.1" y="377">1</text>
<text x="376.1" y="374.5">2</text>
<text x="191.9" y="379.6">2</text>
<text x="191.9" y="382.1">3</text>
<text x="197.8" y="380.7">A1</text>
<text x="197.8" y="383.2">A2</text>
<text x="205.7" y="383.2">B2</text>
<text x="205.7" y="380.7">B1</text>
<text x="213" y="382.1">17</text>
<text x="213" y="379.6">18</text>
<text x="246.6" y="382.1">12</text>
<text x="246.6" y="379.6">14</text>
<text x="258.7" y="382.1">11</text>
<text x="258.7" y="379.6">13</text>
<text x="327.9" y="382.1">14</text>
<text x="327.9" y="379.6">16</text>
<text x="340" y="382.1">13</text>
<text x="340" y="379.6">15</text>
<text x="376.1" y="382.1">4</text>
<text x="191.9" y="384.6">4</text>
<text x="191.9" y="387.2">5</text>
<text x="191.9" y="389.7">6</text>
<text x="197.8" y="385.8">A3</text>
<text x="197.8" y="388.3">A4</text>
<text x="205.7" y="388.3">B4</text>
<text x="205.7" y="385.8">B3</text>
<text x="213" y="389.7">14</text>
<text x="213" y="387.2">15</text>
<text x="213" y="384.6">16</text>
<text x="246.6" y="384.6">10</text>
<text x="247.8" y="389.7">6</text>
<text x="247.8" y="387.2">8</text>
<text x="258.7" y="389.7">5</text>
<text x="258.7" y="387.2">7</text>
<text x="258.7" y="384.6">9</text>
<text x="327.9" y="387.2">10</text>
<text x="327.9" y="384.6">12</text>
<text x="329" y="389.7">8</text>
<text x="340" y="389.7">7</text>
<text x="340" y="387.2">9</text>
<text x="340" y="384.6">11</text>
<text x="376.1" y="389.7">1</text>
<text x="376.1" y="387.2">2</text>
<text x="376.1" y="384.6">3</text>
<text x="191.9" y="392.3">7</text>
<text x="191.9" y="394.8">8</text>
<text x="197.8" y="390.8">A5</text>
<text x="197.8" y="393.4">A6</text>
<text x="197.8" y="395.9">A7</text>
<text x="205.7" y="395.9">B7</text>
<text x="205.7" y="393.4">B6</text>
<text x="205.7" y="390.8">B5</text>
<text x="213" y="394.8">12</text>
<text x="213" y="392.3">13</text>
<text x="247.8" y="394.8">2</text>
<text x="247.8" y="392.3">4</text>
<text x="258.7" y="394.8">1</text>
<text x="258.7" y="392.3">3</text>
<text x="329" y="394.8">4</text>
<text x="329" y="392.3">6</text>
<text x="340" y="394.8">3</text>
<text x="340" y="392.3">5</text>
<text x="376.1" y="394.8">4</text>
<text x="191.9" y="397.3">9</text>
<text x="197.8" y="398.5">A8</text>
<text x="205.7" y="398.5">B8</text>
<text x="213" y="397.3">11</text>
<text x="329" y="397.3">2</text>
<text x="340" y="397.3">1</text>
<text x="376.1" y="399.9">2</text>
<text x="376.1" y="397.3">3</text>
<text x="190.7" y="405">19</text>
<text x="191.9" y="402.4">1</text>
<text x="197.8" y="403.5">DIR</text>
<text x="197.8" y="406.1">G</text>
<text x="376.1" y="402.4">1</text>
<text x="246.6" y="420.2">12</text>
<text x="246.6" y="425.3">13</text>
<text x="268.9" y="422.7">11</text>
<text x="280.8" y="422.7">9</text>
<text x="301.9" y="425.3">8</text>
<text x="353.3" y="425.3">12</text>
<text x="353.3" y="422.7">13</text>
<text x="353.3" y="420.2">14</text>
<text x="360.3" y="423.8">D2</text>
<text x="360.3" y="421.3">D1</text>
<text x="368" y="421.3">Q1</text>
<text x="368" y="423.8">Q2</text>
<text x="375.5" y="420.2">3</text>
<text x="375.5" y="422.7">4</text>
<text x="375.5" y="425.3">5</text>
<text x="279.6" y="427.8">10</text>
<text x="353.4" y="427.8">11</text>
<text x="360.3" y="428.9">D4</text>
<text x="360.3" y="426.4">D3</text>
<text x="368" y="426.4">Q3</text>
<text x="368" y="428.9">Q4</text>
<text x="375.5" y="427.8">6</text>
<text x="354.4" y="435.4">1</text>
<text x="354.4" y="438">2</text>
<text x="354.4" y="432.9">7</text>
<text x="360.3" y="436.5">M</text>
<text x="360.3" y="434">CLK</text>
<text x="353.3" y="443">10</text>
<text x="354.4" y="440.5">9</text>
<text x="360.3" y="439.1">N</text>
<text x="360.3" y="441.6">G1</text>
<text x="353.3" y="445.6">15</text>
<text x="360.3" y="444.2">G2</text>
<text x="360.3" y="446.7">CLR</text>
<text x="329" y="463.4">4</text>
<text x="350.1" y="465.9">6</text>
<text x="217.3" y="468.4">1</text>
<text x="217.3" y="473.5">2</text>
<text x="238.4" y="471">3</text>
<text x="259.3" y="473.5">12</text>
<text x="306.2" y="473.5">1</text>
<text x="322.2" y="473.5">2</text>
<text x="329" y="468.4">5</text>
<text x="259.3" y="478.6">13</text>
<text x="281.6" y="476.1">11</text>
<text x="217.3" y="486.2">4</text>
<text x="217.3" y="491.3">5</text>
<text x="238.4" y="488.7">6</text>
</g>
</svg>
